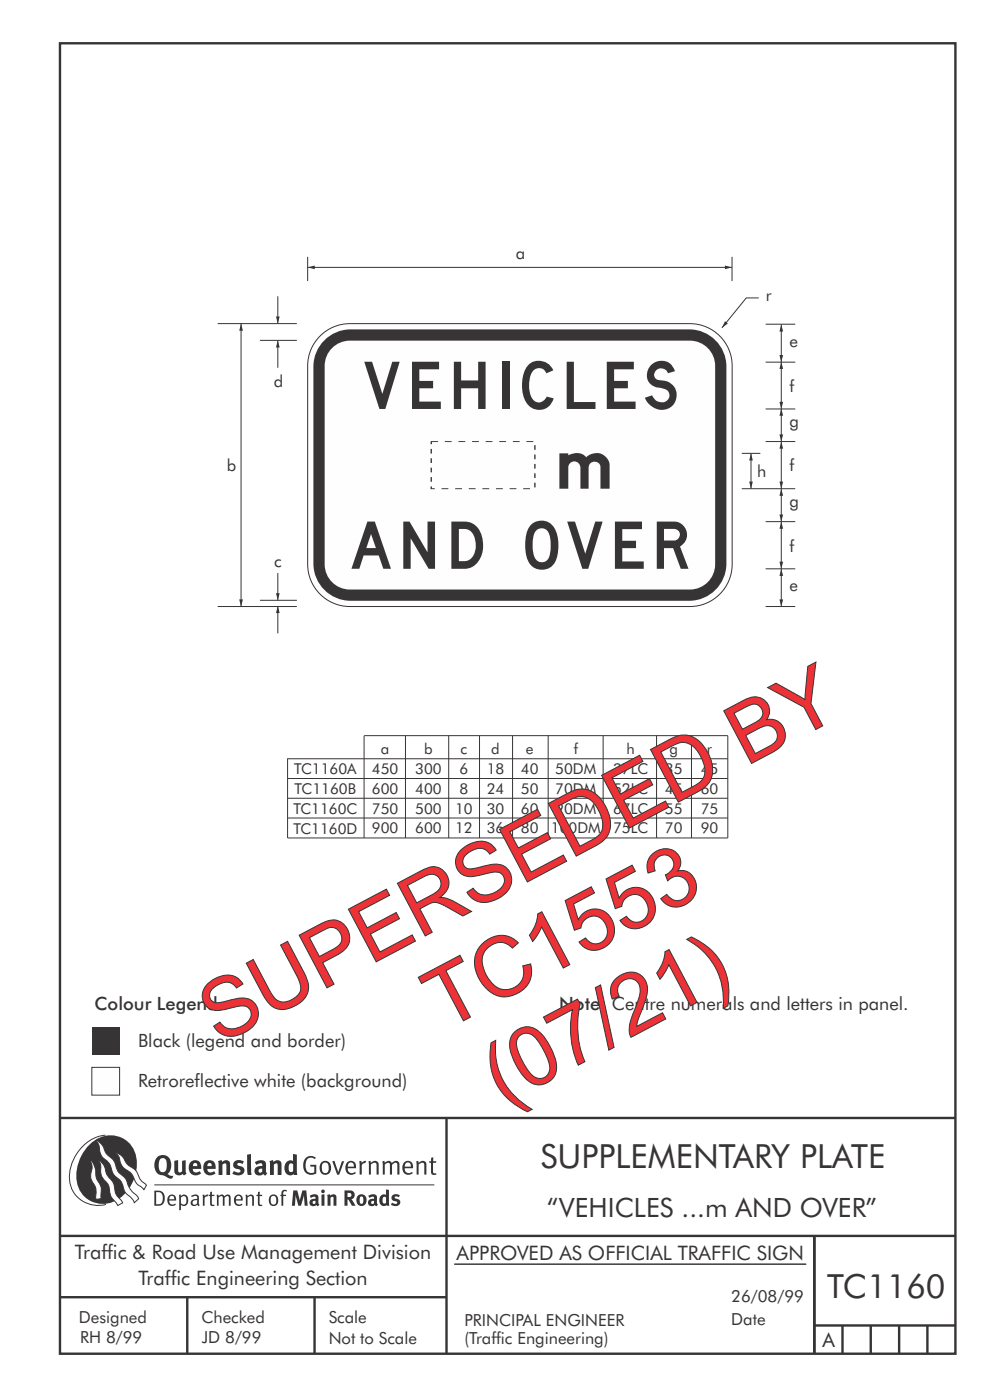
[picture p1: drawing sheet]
<svg xmlns="http://www.w3.org/2000/svg" width="210mm" height="297mm" viewBox="0 0 210 297" stroke-linecap="round" stroke-linejoin="round" font-family="sans-serif">
<g fill="none" stroke="#373435" stroke-width=".51">
<path d="M12.7 9.2h190v278h-190zM12.7 237.2h190M94.7 237.1v50.1M12.7 262.2h190.1M12.7 275.2h82M39.7 275.2v12M66.7 275.2v12M172.7 262.2v25M172.7 281.2h30M178.7 281.2v6M184.7 281.2v6M190.7 281.2v6"/>
<path d="M196.7 281.2v6"/>
</g>
<path d="M96.4 268.2h74.6" fill="none" stroke="#373435" stroke-width=".21"/>
<path d="M19.5 217.9h5.9v5.9h-5.9z" fill-rule="evenodd" fill="#373435"/>
<path d="M19.5 226.4h5.9v5.9h-5.9z" fill-rule="evenodd" fill="#fefefe" stroke="#373435" stroke-width=".21"/>
<path d="M162.4 76.8h6.3M162.4 68.8h6.3M162.4 93.7h6.3M162.4 86.8h6.3M157.3 103.7h11.4M162.4 110.7h6.3M162.4 120.7h6.3M162.4 128.7h6.3" fill="none" stroke="#373435" stroke-width=".21"/>
<path d="M67.9 71.3a8.9 8.9 0 0 1 6.3-2.6h72.2a9 9 0 0 1 8.9 8.9v42.1a9 9 0 0 1-8.9 9h-72.2a9 9 0 0 1-8.9-9v-42.1a8.9 8.9 0 0 1 2.6-6.3z" fill-rule="evenodd" fill="#fefefe" stroke="#373435" stroke-width=".21"/>
<path d="M68.8 72.2a7.9 7.9 0 0 1 5.6-2.3h71.8a7.9 7.9 0 0 1 7.9 7.9v41.8a7.9 7.9 0 0 1-7.9 7.9h-71.8a7.9 7.9 0 0 1-7.9-7.9v-41.8a7.9 7.9 0 0 1 2.3-5.6z" fill-rule="evenodd" fill="#373435"/>
<path d="M70.4 73.8a5.3 5.3 0 0 1 3.8-1.5h72.2a5.4 5.4 0 0 1 5.3 5.3v42.1a5.4 5.4 0 0 1-5.3 5.4h-72.2a5.4 5.4 0 0 1-5.3-5.4v-42.1a5.3 5.3 0 0 1 1.5-3.8z" fill-rule="evenodd" fill="#fefefe"/>
<g fill="#373435">
<path d="M85.5 110.7h1.4l3.8 6.5v-6.5h1.6v10h-1.4l-3.8-6.5v6.5h-1.6z"/>
<path d="M120.3 110.7h1.7l2.1 6.8 2.2-6.8h1.5l-3 10h-1.3z"/>
<path d="M130.4 110.7h5.8v1.6h-4.2v2.4h2.9v1.6h-2.9v2.8h4.6v1.6h-6.2z"/>
<path d="M77.3 76.7h1.6l2.2 6.9 2.1-6.9h1.6l-3.1 10.1h-1.2z"/>
<path d="M87.4 76.7h5.7v1.6h-4.2v2.5h3v1.6h-3v2.8h4.6v1.6h-6.1z"/>
<path d="M96.3 76.7h1.5v4h3.6v-4h1.6v10.1h-1.6v-4.4h-3.6v4.4h-1.5z"/>
<path d="M106.5 76.7h1.5v10.1h-1.5z"/>
<path d="M112.1 77.4a3.3 3.3 0 0 1 5.3 1.2l-1.5 .6a1.72 1.72 0 0 0-1.8-1.1 1.72 1.72 0 0 0-1.5 1.4 5.9 5.9 0 0 0 .6 5.4 1.7 1.7 0 0 0 2.8-.8l1.4 .4a3.2 3.2 0 0 1-3.2 2.5 3.2 3.2 0 0 1-3.1-2.7 7.6 7.6 0 0 1 1-6.9z"/>
<path d="M120.2 76.7h1.5v8.6h4.6v1.5h-6.1z"/>
<path d="M128.7 76.7h5.8v1.6h-4.2v2.5h2.9v1.6h-2.9v2.8h4.5v1.6h-6.1z"/>
<path d="M138.2 77.4a2.99 2.99 0 0 1 5 1.3l-1.5 .5a1.44 1.44 0 0 0-2-1 1.44 1.44 0 0 0-.6 2.2l.8 .2a3.2 3.2 0 0 1 3.4 2 3.2 3.2 0 0 1-1 3.8 3.8 3.8 0 0 1-5.5-2l1.5-.5a1.96 1.96 0 0 0 1.7 1.4 1.96 1.96 0 0 0 2-1.1 1.53 1.53 0 0 0-1.5-1.8 2.98 2.98 0 0 1-3.3-2.7 3 3 0 0 1 1-2.3z"/>
<path d="M77.9 110.7h1.6l3.4 10h-1.6l-1-2.9h-3.2l-.9 2.9h-1.7zM78.7 113.3l-1 3h2z"/>
<path d="M95.7 110.7v10h2.9a4.2 4.2 0 0 0 3.9-4.3 5.1 5.1 0 0 0-2.8-5.6l-1.1-.1zM97.3 112.2a2.8 2.8 0 0 1 2.9 .8 4.6 4.6 0 0 1-.4 5.6 3.1 3.1 0 0 1-2.5 .4z"/>
<path d="M112.5 111.5a8.7 8.7 0 0 0-.8 6.8 3.3 3.3 0 0 0 3.6 2.5 3.3 3.3 0 0 0 3-3.1 7.4 7.4 0 0 0-1.5-6.6 3.2 3.2 0 0 0-4.3 .4zM113.7 112.6a1.73 1.73 0 0 1 1.9-.4 1.73 1.73 0 0 1 1.1 1.7 7.2 7.2 0 0 1-.5 4.8 1.75 1.75 0 0 1-2 .4 1.75 1.75 0 0 1-1.1-1.7 6.8 6.8 0 0 1 .6-4.8z"/>
<path d="M140.8 112.2h2.2a1.23 1.23 0 0 1 1.2 1.2 1.23 1.23 0 0 1-1.2 1.3h-2.2zM139.3 110.7v10h1.5v-4.4h2l1.6 4.4h1.6l-1.8-4.8a2.81 2.81 0 0 0 1.5-3.1 2.81 2.81 0 0 0-2.7-2.1z"/>
</g>
<path d="M165.7 120.7v8" fill="none" stroke="#373435" stroke-width=".21"/>
<g fill="#373435">
<path d="M165.7 120.7l.4 1.5h-.8z"/>
<path d="M165.3 127.2h.8l-.4 1.5z"/>
</g>
<path d="M165.7 68.8v8" fill="none" stroke="#373435" stroke-width=".21"/>
<g fill="#373435">
<path d="M165.7 68.8l.4 1.5h-.8z"/>
<path d="M165.3 75.3h.8l-.4 1.5z"/>
</g>
<path d="M165.7 110.7v10" fill="none" stroke="#373435" stroke-width=".21"/>
<g fill="#373435">
<path d="M165.7 110.7l.4 1.5h-.8z"/>
<path d="M165.3 119.2h.8l-.4 1.5z"/>
</g>
<path d="M165.7 93.7v10" fill="none" stroke="#373435" stroke-width=".21"/>
<g fill="#373435">
<path d="M165.7 93.7l.4 1.5h-.8z"/>
<path d="M165.3 102.2h.8l-.4 1.5z"/>
</g>
<path d="M165.7 76.8v10" fill="none" stroke="#373435" stroke-width=".21"/>
<g fill="#373435">
<path d="M165.7 76.8l.4 1.5h-.8z"/>
<path d="M165.3 85.3h.8l-.4 1.5z"/>
</g>
<path d="M165.7 103.7v7" fill="none" stroke="#373435" stroke-width=".21"/>
<g fill="#373435">
<path d="M165.7 103.7l.4 1.5h-.8z"/>
<path d="M165.3 109.2h.8l-.4 1.5z"/>
</g>
<path d="M165.7 86.7v7" fill="none" stroke="#373435" stroke-width=".21"/>
<g fill="#373435">
<path d="M165.7 86.7l.4 1.5h-.8z"/>
<path d="M165.3 92.2h.8l-.4 1.5z"/>
</g>
<path d="M65.3 54.5v5.1M65.3 56.7h90M155.3 54.5v5.1" fill="none" stroke="#373435" stroke-width=".21"/>
<g fill="#373435">
<path d="M65.3 56.7l1.5-.4v.8z"/>
<path d="M153.8 56.3l1.5 .4-1.5 .4z"/>
</g>
<path d="M160.9 63.2h-2.6l-5.2 6.4" fill="none" stroke="#373435" stroke-width=".21"/>
<path d="M153.8 68.1l.6 .5-1.3 1z" fill="#373435"/>
<path d="M118.7 96.2h1.8v.4a3.1 3.1 0 0 1 3.9 .4 2.86 2.86 0 0 1 3-.8 2.86 2.86 0 0 1 1.9 2.4v5.1h-1.9v-4.6a1.26 1.26 0 0 0-1.4-1.1 1.26 1.26 0 0 0-1.1 1.3v4.4h-1.8v-4.4a1.29 1.29 0 0 0-1.2-1.4 1.29 1.29 0 0 0-1.4 1.2v4.6h-1.8z" fill="#373435"/>
<path d="M91.5 93.7h22v10h-22z" fill="none" stroke="#373435" stroke-width=".24" stroke-dasharray="1.2 1.2" stroke-linecap="butt"/>
<path d="M159.3 96.2v7.5" fill="none" stroke="#373435" stroke-width=".21"/>
<g fill="#373435">
<path d="M159.3 96.2l.4 1.5h-.8z"/>
<path d="M158.9 102.2h.8l-.4 1.5z"/>
</g>
<path d="M157.3 96.2h4M58.9 128.5v5.9" fill="none" stroke="#373435" stroke-width=".21"/>
<path d="M58.9 128.5l.4 1.6h-.8z" fill="#373435"/>
<path d="M46.2 68.7h16.8M55.1 72.2h7.9M58.9 72.2v5.8M46.2 128.7h16.8M55.1 127.4h7.9" fill="none" stroke="#373435" stroke-width=".21"/>
<path d="M58.9 72.2l.4 1.5h-.8z" fill="#373435"/>
<path d="M58.9 62.9v5.8" fill="none" stroke="#373435" stroke-width=".21"/>
<path d="M58.5 67.1h.8l-.4 1.6z" fill="#373435"/>
<path d="M58.9 121.6v5.8" fill="none" stroke="#373435" stroke-width=".21"/>
<path d="M58.5 125.8h.8l-.4 1.6z" fill="#373435"/>
<path d="M51.1 68.7v60" fill="none" stroke="#373435" stroke-width=".21"/>
<g fill="#373435">
<path d="M51.1 68.7l.4 1.5h-.8z"/>
<path d="M50.7 127.2h.8l-.4 1.5z"/>
</g>
<g fill="none" stroke="#373435" stroke-width=".21">
<path d="M77.2 156.1v21.7M77.3 156.1h77.1v21.7h-93.4v-16.9M86 156.1v21.7M95.2 156.1v21.7M101.7 156.1v21.7M108.7 156.1v21.7M116.3 156.1v21.7M127.9 156.1v21.7M139.3 156.1v21.7M146.7 156.1v21.7M61 173.5h93.4M61 169.3h93.4"/>
<path d="M61 165.2h93.4M61 161h93.4"/>
</g>
<g fill="#373435">
<path d="M64.9 245.6a1.61 1.61 0 0 1 2.1 0l-.2 .3a1.17 1.17 0 0 0-1.4-.2 1.17 1.17 0 0 0-.6 1.3 1.42 1.42 0 0 0 1.2 1.8l.7-.1v-1.2h-.8l-.1-.4h1.3v1.8a1.82 1.82 0 0 1-2.2 0 1.82 1.82 0 0 1-.6-2.1l.2-.7z" fill-rule="evenodd"/>
<path d="M68.2 246.5a1.77 1.77 0 0 0 .4 2.7 1.39 1.39 0 0 0 1.4-.5 1.39 1.39 0 0 0 .2-1.5 1.19 1.19 0 0 0-2-.7zM68.5 246.8a.83 .83 0 0 1 1 .1 .83 .83 0 0 1 .2 .9 .75 .75 0 0 1-.6 1.1 .75 .75 0 0 1-.8-.9v-.9z" fill-rule="evenodd"/>
<path d="M70.5 246.3h.4l.8 2.4 .8-2.4h.5l-1.1 2.9h-.4z" fill-rule="evenodd"/>
<path d="M73.6 246.7a1.74 1.74 0 0 0 .5 2.5l.9-.1 .5-.2-.2-.3a.89 .89 0 0 1-1.1 .2 .89 .89 0 0 1-.4-1h1.7a1.15 1.15 0 0 0-.4-1.4 1.15 1.15 0 0 0-1.5 .3zM74 246.8a.67 .67 0 0 1 .8-.1 .67 .67 0 0 1 .3 .8h-1.3z" fill-rule="evenodd"/>
<path d="M76.2 246.4l.4-.1 .1 .4 .5-.4h.5l-.2 .5a.61 .61 0 0 0-.8 .6v1.8h-.4z" fill-rule="evenodd"/>
<path d="M78.1 246.4l.5-.1 .1 .4a.89 .89 0 0 1 .9-.4 .89 .89 0 0 1 .7 .7v2.2h-.4v-2.2l-.1-.2-.3-.1-.8 .3v2.2h-.4z" fill-rule="evenodd"/>
<path d="M81.1 246.4l.4-.1 .1 .4a.83 .83 0 0 1 .8-.4 .83 .83 0 0 1 .7 .4 .86 .86 0 0 1 .9-.4 .86 .86 0 0 1 .7 .7v2.2h-.4l-.1-2.4a.5 .5 0 0 0-.8 .1l-.2 .2v2.1h-.5v-2.3l-.4-.2-.7 .3v2.2h-.4z" fill-rule="evenodd"/>
<path d="M85.7 246.7a1.74 1.74 0 0 0 .5 2.5l.9-.1 .5-.2-.2-.3a.89 .89 0 0 1-1.1 .2 .89 .89 0 0 1-.4-1h1.7a1.15 1.15 0 0 0-.5-1.4 1.15 1.15 0 0 0-1.4 .3zM86 246.8a.67 .67 0 0 1 .9-.1 .67 .67 0 0 1 .3 .8h-1.3z" fill-rule="evenodd"/>
<path d="M88.3 246.4l.4-.1 .1 .4a.89 .89 0 0 1 .9-.4 .89 .89 0 0 1 .7 .7v2.2h-.4v-2.2l-.1-.2-.3-.1-.8 .3v2.2h-.4z" fill-rule="evenodd"/>
<path d="M91.5 245.6l.4-.1v.8h.7l-.2 .4h-.5v2.1l.1 .1h.5l.1 .3a.71 .71 0 0 1-1.2-.6v-1.9h-.3v-.4h.3z" fill-rule="evenodd"/>
<path d="M37 246.3l.8-.2v2a.46 .46 0 0 0 .2 .6 .46 .46 0 0 0 .6-.2v-2.2l.8-.2v2.4l.2 .5-.6 .3-.2-.3a1.03 1.03 0 0 1-1.2 .3 1.03 1.03 0 0 1-.6-1.1z" fill-rule="evenodd"/>
<path d="M40.4 246.5a1.64 1.64 0 0 0 0 2.3 1.64 1.64 0 0 0 2.3 .1l-.4-.4a.78 .78 0 0 1-.9 .2 .78 .78 0 0 1-.5-.7h1.8a1.37 1.37 0 0 0-.6-1.7 1.37 1.37 0 0 0-1.7 .2zM41 246.9a.48 .48 0 0 1 .7-.1 .48 .48 0 0 1 .2 .6h-1z" fill-rule="evenodd"/>
<path d="M43.5 246.5a1.65 1.65 0 0 0-.2 2 1.65 1.65 0 0 0 1.9 .7l.5-.3-.3-.4a.78 .78 0 0 1-.9 .3 .78 .78 0 0 1-.5-.8h1.8a1.37 1.37 0 0 0-.6-1.7 1.37 1.37 0 0 0-1.7 .2zM44.1 246.9a.48 .48 0 0 1 .6-.1 .48 .48 0 0 1 .2 .6h-.9z" fill-rule="evenodd"/>
<path d="M46.3 246.3l.7-.2 .1 .4a.95 .95 0 0 1 1-.3 .95 .95 0 0 1 .7 .8v2.3h-.8v-2.3l-.3-.2-.5 .3v2.2h-.8z" fill-rule="evenodd"/>
<path d="M49.7 246.5a1.73 1.73 0 0 1 2-.1l-.2 .5-.6-.2a.42 .42 0 0 0-.6 .3l.2 .2a1.23 1.23 0 0 1 1.4 1.1 1.47 1.47 0 0 1-2.3 .9l-.3-.2 .3-.6 .7 .3a.47 .47 0 0 0 .7-.3 .87 .87 0 0 0-1-.5l-.4-.2-.1-.4z" fill-rule="evenodd"/>
<path d="M54.1 246.5l.3 .6 .3-.2a.62 .62 0 0 1 .9 .1v.4a1.21 1.21 0 0 0-1.3 .3 1.21 1.21 0 0 0-.2 1.3 1.19 1.19 0 0 0 1.7 0l.5 .4 .4-.5-.3-.3v-1.4a.96 .96 0 0 0-1.3-1.1zM55 248l.6-.1v.7a.43 .43 0 0 1-.6 .1 .43 .43 0 0 1 0-.7z" fill-rule="evenodd"/>
<path d="M57.2 246.3l.7-.2 .1 .4a.95 .95 0 0 1 1-.3 .95 .95 0 0 1 .7 .8v2.3h-.8v-2.3l-.3-.2-.5 .3v2.2h-.8z" fill-rule="evenodd"/>
<path d="M62.2 244.8v1.5a1.29 1.29 0 0 0-1.4 .2 1.29 1.29 0 0 0-.5 1.3 1.24 1.24 0 0 0 .5 1.3 1.24 1.24 0 0 0 1.5 0l.1 .2h.7l-.1-4.4zM61.5 246.9l.4-.1 .3 .2v1.5l-.3 .1a.48 .48 0 0 1-.6-.4 1.52 1.52 0 0 1 .2-1.3z" fill-rule="evenodd"/>
<path d="M52.4 245l.8-.2 .2 4.5h-.8l-.1-.2z" fill-rule="evenodd"/>
</g>
<path d="M22.4 240.8a9 9 0 0 0-7.4 10.9 6.2 6.2 0 0 0 7.5 3.8M32.7 251.4h59.4" fill="none" stroke="#373435" stroke-width=".21"/>
<path d="M19.1 242.7a5.7 5.7 0 0 1 6.5-1.4 5.7 5.7 0 0 1 3.4 5.7 8.6 8.6 0 0 1-6.2 8.3 5.7 5.7 0 0 1-6.5-7 9.9 9.9 0 0 1 2.8-5.6z" fill-rule="evenodd" fill="#373435"/>
<path d="M24.4 244.5a3.1 3.1 0 0 1 2.3 2.2l.8 .7a3.2 3.2 0 0 1 2 2.4l.4 .6 1.2 1.1-.6 .9-.2-.3a3.5 3.5 0 0 1-1.9-2.1 3.8 3.8 0 0 0-2.1-2.2 3.5 3.5 0 0 1-1-2.2zM20.4 241.9a3.4 3.4 0 0 1 1.9 2.4l.7 .9a3.3 3.3 0 0 1 1.7 2.6 4.4 4.4 0 0 0 1.7 2l.3 .3a6.1 6.1 0 0 0 2.5 3.7l.2 .5-.9 .9a6.1 6.1 0 0 0-1.9-2.3l-.4-.7a3.6 3.6 0 0 0-1.9-2.8l-.6-1a3.6 3.6 0 0 0-1.9-2.8 3.7 3.7 0 0 1-.8-2.4zM21 246.1a3.4 3.4 0 0 1 1.5 2.7l.6 1a3.8 3.8 0 0 1 1.4 3.1l.3 .7 1.2 1.6-1 .5-.5-.7a3.2 3.2 0 0 1-1.3-2.8 4.3 4.3 0 0 0-1.4-2.2 4.7 4.7 0 0 1-.5-3zM19.2 246.1a5.1 5.1 0 0 1 1.2 3.7l.3 .7a3.1 3.1 0 0 1 .7 2.9l.1 .9-1.1 .2-.1-.8a3.5 3.5 0 0 0-.9-3.3 3.6 3.6 0 0 1 .1-2.5z" fill-rule="evenodd" fill="#fefefe" stroke="#373435" stroke-width=".21"/>
<g fill="#373435">
<path d="M33.4 245.5a2.51 2.51 0 0 0 .4 3.7l.8 .1a2.78 2.78 0 0 0 2 .7l.2-.6h-.6l-.7-.3a2.56 2.56 0 0 0 0-3.8 1.83 1.83 0 0 0-2.1 .2zM34 245.8a.87 .87 0 0 1 1 .1 .87 .87 0 0 1 .4 .9v.4a1.17 1.17 0 0 1-.9 1.5l-.3-.1a2.38 2.38 0 0 1-.2-2.8z" fill-rule="evenodd"/>
<path d="M33.1 252.9v2.6a1.12 1.12 0 0 0 1.2-.3 1.12 1.12 0 0 0 .2-1.2l-.1-.5-.3-.5zM32.7 252.6h1.1a1.67 1.67 0 0 1 1.2 1.6 1.67 1.67 0 0 1-1.3 1.6h-1zM36.1 253.9l-.2 .5h1.1a.55 .55 0 0 0-.3-.6 .55 .55 0 0 0-.6 .1zM35.8 253.7a.95 .95 0 0 1 1.2-.1 .95 .95 0 0 1 .4 1.1h-1.5a.72 .72 0 0 0 .4 .8 .72 .72 0 0 0 .9-.2l.1 .3a1.15 1.15 0 0 1-1.5 0 1.15 1.15 0 0 1-.2-1.5zM38.4 254.1v1.1a.7 .7 0 0 0 .9 .2 .7 .7 0 0 0 .2-.9 .61 .61 0 0 0-.4-.7 .61 .61 0 0 0-.7 .3zM38 253.5l.3-.1 .1 .4a.95 .95 0 0 1 1.2-.2 .95 .95 0 0 1 .3 1.2 .92 .92 0 0 1-.5 .9 .92 .92 0 0 1-1-.1v1.1l-.4 .1zM40.9 254.8a.5 .5 0 0 0 .2 .8 .5 .5 0 0 0 .7-.4v-.6zM40.5 253.7a1 1 0 0 1 1.7 .3v1.4l.2 .2-.2 .3-.3-.4a.78 .78 0 0 1-1.4 0 .78 .78 0 0 1 .8-1.1h.5a.58 .58 0 0 0-.3-.7 .58 .58 0 0 0-.7 .2zM43 253.5l.3-.1 .1 .4 .3-.3 .5-.1-.2 .4a.52 .52 0 0 0-.6 .5v1.5h-.4zM44.6 252.9l.4-.1-.1 .7h.6l-.1 .2h-.5v1.5a.35 .35 0 0 0 .6 .3v.3a.57 .57 0 0 1-.6 .1 .57 .57 0 0 1-.3-.6v-1.6h-.3v-.2h.3zM45.9 253.5l.4-.1 .1 .4 .2-.2a.64 .64 0 0 1 1 .2 .7 .7 0 0 1 .8-.4 .7 .7 0 0 1 .5 .6v1.8h-.4v-1.7l-.2-.4-.7 .4v1.7h-.3v-1.7a.38 .38 0 0 0-.3-.4 .38 .38 0 0 0-.5 .2l-.1 .2v1.7h-.4zM50.2 253.9l-.2 .5h1.1a.55 .55 0 0 0-.2-.6 .55 .55 0 0 0-.7 .1zM49.9 253.7a.95 .95 0 0 1 1.2-.1 .95 .95 0 0 1 .4 1.1h-1.5a.72 .72 0 0 0 .4 .8 .72 .72 0 0 0 .9-.2l.1 .3a1.15 1.15 0 0 1-1.5 0 1.15 1.15 0 0 1-.2-1.5zM52.1 253.5l.3-.1 .1 .4a.72 .72 0 0 1 .8-.4 .72 .72 0 0 1 .6 .6v1.8h-.4v-1.6a.45 .45 0 0 0-.3-.5 .45 .45 0 0 0-.5 .2l-.2 .2v1.7h-.3zM54.7 252.9l.4-.1v.7h.6l-.1 .2h-.5v1.5a.35 .35 0 0 0 .5 .3v.3a.57 .57 0 0 1-.6 .1 .57 .57 0 0 1-.3-.6v-1.6h-.3v-.2h.3zM57.6 253.8l-.2 .8a.65 .65 0 0 0 .3 .8 .65 .65 0 0 0 .8-.2l.1-.1a.93 .93 0 0 0-.7-1.4zM57.3 253.7a1.12 1.12 0 0 1 1.4 0 1.12 1.12 0 0 1 .2 1.5 1.01 1.01 0 0 1-1.2 .6 1.01 1.01 0 0 1-.7-1.2zM59.9 252.6l.5-.2 .5 .1-.2 .3-.3-.1-.3 .2v.6h.6l-.1 .2h-.5v2.1h-.4v-2.1h-.2v-.2h.2zM62.2 252.5l-.3 3.3h.7l.1-2.3 .6 2.3h.5l.7-2.3 .1 2.3h.7l-.3-3.3h-.9l-.5 2.2-.5-2.2zM65.7 253.7l.3 .4a.51 .51 0 0 1 .5-.3 .51 .51 0 0 1 .4 .4v.1a.88 .88 0 0 0-1.1 .3 .88 .88 0 0 0 .2 1.2 .9 .9 0 0 0 1.1-.2l.3 .3 .4-.4-.3-.3v-1a.87 .87 0 0 0-.4-.9 .87 .87 0 0 0-1 .2zM66.4 254.8l.5-.1v.6l-.1 .1h-.3l-.2-.2zM68.2 253.4v2.4h.6v-2.5zM68.1 252.7a.4 .4 0 0 0 .8 0 .4 .4 0 0 0-.8 0zM69.4 253.5l.1 2.3h.6v-1.7a.33 .33 0 0 1 .4-.2 .33 .33 0 0 1 .2 .3v1.6h.7v-1.8a.75 .75 0 0 0-.6-.6 .75 .75 0 0 0-.8 .2v-.3zM73.1 252.5v3.3h.6v-1.4l.3 .3 .7 1.1h.7l-.9-1.4a.94 .94 0 0 0 .7-1 .94 .94 0 0 0-.9-.9zM73.7 253.1a.51 .51 0 0 1 .7 .1 .51 .51 0 0 1-.1 .7h-.6zM75.9 253.7a1.19 1.19 0 0 0-.1 1.7 1.19 1.19 0 0 0 1.7 0 1.19 1.19 0 0 0 0-1.6 1.19 1.19 0 0 0-1.6-.1zM76.5 253.9l.2-.1a.99 .99 0 0 1 0 1.6 1.06 1.06 0 0 1-.2-1.5zM78.1 253.7l.3 .4a.51 .51 0 0 1 .5-.3 .51 .51 0 0 1 .4 .4v.1a.88 .88 0 0 0-1.1 .3 .88 .88 0 0 0 .2 1.2 .9 .9 0 0 0 1.1-.2l.3 .3 .4-.4-.2-.3v-1a.87 .87 0 0 0-.5-.9 .87 .87 0 0 0-1 .2zM78.9 254.8l.4-.1v.6l-.1 .1h-.3l-.2-.2zM81.9 252.3v1.2a1.2 1.2 0 0 0-1.4 .6 1.2 1.2 0 0 0 .2 1.4l.5 .3 .8-.1v.1h.6l-.1-3.4zM81.4 253.9l.5 .1-.1 1.2a.46 .46 0 0 1-.5 0 .46 .46 0 0 1-.2-.6zM83.3 253.5a.79 .79 0 0 0-.2 1 .79 .79 0 0 0 1 .4 .33 .33 0 0 1 0 .5 .33 .33 0 0 1-.5-.1l-.5-.2-.2 .5a1.15 1.15 0 0 0 1.2 .3 1.15 1.15 0 0 0 .8-1 1.49 1.49 0 0 0-1.2-.8 .4 .4 0 0 1 .3-.3 .4 .4 0 0 1 .4 .1l.2 .1 .2-.4a1.47 1.47 0 0 0-1.5-.1z" fill-rule="evenodd"/>
</g>
<g font-size="17.6" fill="#ed3237">
<text x="46.5" y="221.7" transform="rotate(-28 46.5 221.7)">SUPERSEDED BY</text>
<text x="94.3" y="218.7" transform="rotate(-28 94.3 218.7)">TC1553</text>
<text x="106.5" y="234.5" transform="rotate(-28 106.5 234.5)">(07/21)</text>
</g>
<g font-size="7.1" fill="#373435">
<text x="114.7" y="247.8">SUPPLEMENTARY PLATE</text>
<text x="175.5" y="275.3">TC1160</text>
</g>
<text font-size="5.6" fill="#373435" x="116" y="258.1">“VEHICLES ...m AND OVER”</text>
<g font-size="4.2" fill="#373435">
<text x="15.9" y="267">Traffic &amp; Road Use Management Division</text>
<text x="96.9" y="267.2">APPROVED AS OFFICIAL TRAFFIC SIGN</text>
<text x="29.4" y="272.6">Traffic Engineering Section</text>
<text x="174.4" y="285.8">A</text>
</g>
<g font-size="3.9" fill="#373435">
<text x="20.1" y="214.3">Colour Legend</text>
<text x="118.6" y="214.3">Note: Centre numerals and letters in panel.</text>
<text x="29.3" y="222.1">Black (legend and border)</text>
<text x="29.3" y="230.6">Retroreflective white (background)</text>
</g>
<g font-size="3.5" fill="#373435">
<text x="109.4" y="55">a</text>
<text x="162.4" y="63.9">r</text>
<text x="167.5" y="73.6">e</text>
<text x="58.1" y="82.1">d</text>
<text x="167.5" y="83.1">f</text>
<text x="167.5" y="90.6">g</text>
<text x="48.1" y="100">b</text>
<text x="160.6" y="101.3">h</text>
<text x="167.5" y="100">f</text>
<text x="167.5" y="107.6">g</text>
<text x="167.5" y="117">f</text>
<text x="58.2" y="120.2">c</text>
<text x="167.5" y="125.5">e</text>
<text x="16.7" y="280.6">Designed</text>
<text x="42.7" y="280.6">Checked</text>
<text x="69.7" y="280.6">Scale</text>
<text x="98.5" y="281.3">PRINCIPAL ENGINEER</text>
<text x="155.1" y="281.2">Date</text>
<text x="155.1" y="276.2">26/08/99</text>
<text x="17" y="284.8">RH 8/99</text>
<text x="42.8" y="284.8">JD 8/99</text>
<text x="69.7" y="285.2">Not to Scale</text>
<text x="98.5" y="285.1">(Traffic Engineering)</text>
</g>
<g font-size="3.2" fill="#373435">
<text x="80.8" y="160.1">a</text>
<text x="90" y="160.1">b</text>
<text x="97.7" y="160.1">c</text>
<text x="104.2" y="160.1">d</text>
<text x="111.6" y="160.1">e</text>
<text x="121.7" y="160.1">f</text>
<text x="132.9" y="160.1">h</text>
<text x="142" y="160.1">g</text>
<text x="149.9" y="160.1">r</text>
<text x="62.4" y="164.3">TC1160A</text>
<text x="78.9" y="164.2">450</text>
<text x="88.1" y="164.2">300</text>
<text x="97.5" y="164.2">6</text>
<text x="103.2" y="164.2">18</text>
<text x="110.5" y="164.2">40</text>
<text x="117.8" y="164.2">50DM</text>
<text x="130.1" y="164.2">37LC</text>
<text x="141" y="164.2">35</text>
<text x="148.6" y="164.2">45</text>
<text x="62.2" y="172.7">TC1160C</text>
<text x="62.5" y="168.5">TC1160B</text>
<text x="78.9" y="168.4">600</text>
<text x="78.9" y="172.6">750</text>
<text x="88.1" y="168.4">400</text>
<text x="88.1" y="172.6">500</text>
<text x="96.5" y="172.6">10</text>
<text x="97.5" y="168.4">8</text>
<text x="103.2" y="168.4">24</text>
<text x="103.2" y="172.6">30</text>
<text x="110.5" y="168.4">50</text>
<text x="110.5" y="172.6">60</text>
<text x="117.8" y="168.4">70DM</text>
<text x="117.8" y="172.6">90DM</text>
<text x="130.1" y="168.4">52LC</text>
<text x="130.1" y="172.6">67LC</text>
<text x="141" y="168.4">45</text>
<text x="141" y="172.6">55</text>
<text x="148.6" y="168.4">60</text>
<text x="148.6" y="172.6">75</text>
<text x="62.2" y="176.9">TC1160D</text>
<text x="78.9" y="176.8">900</text>
<text x="88.1" y="176.8">600</text>
<text x="96.5" y="176.8">12</text>
<text x="103.2" y="176.8">36</text>
<text x="110.5" y="176.8">80</text>
<text x="116.9" y="176.8">100DM</text>
<text x="130.1" y="176.8">75LC</text>
<text x="141" y="176.8">70</text>
<text x="148.6" y="176.8">90</text>
</g>
</svg>
